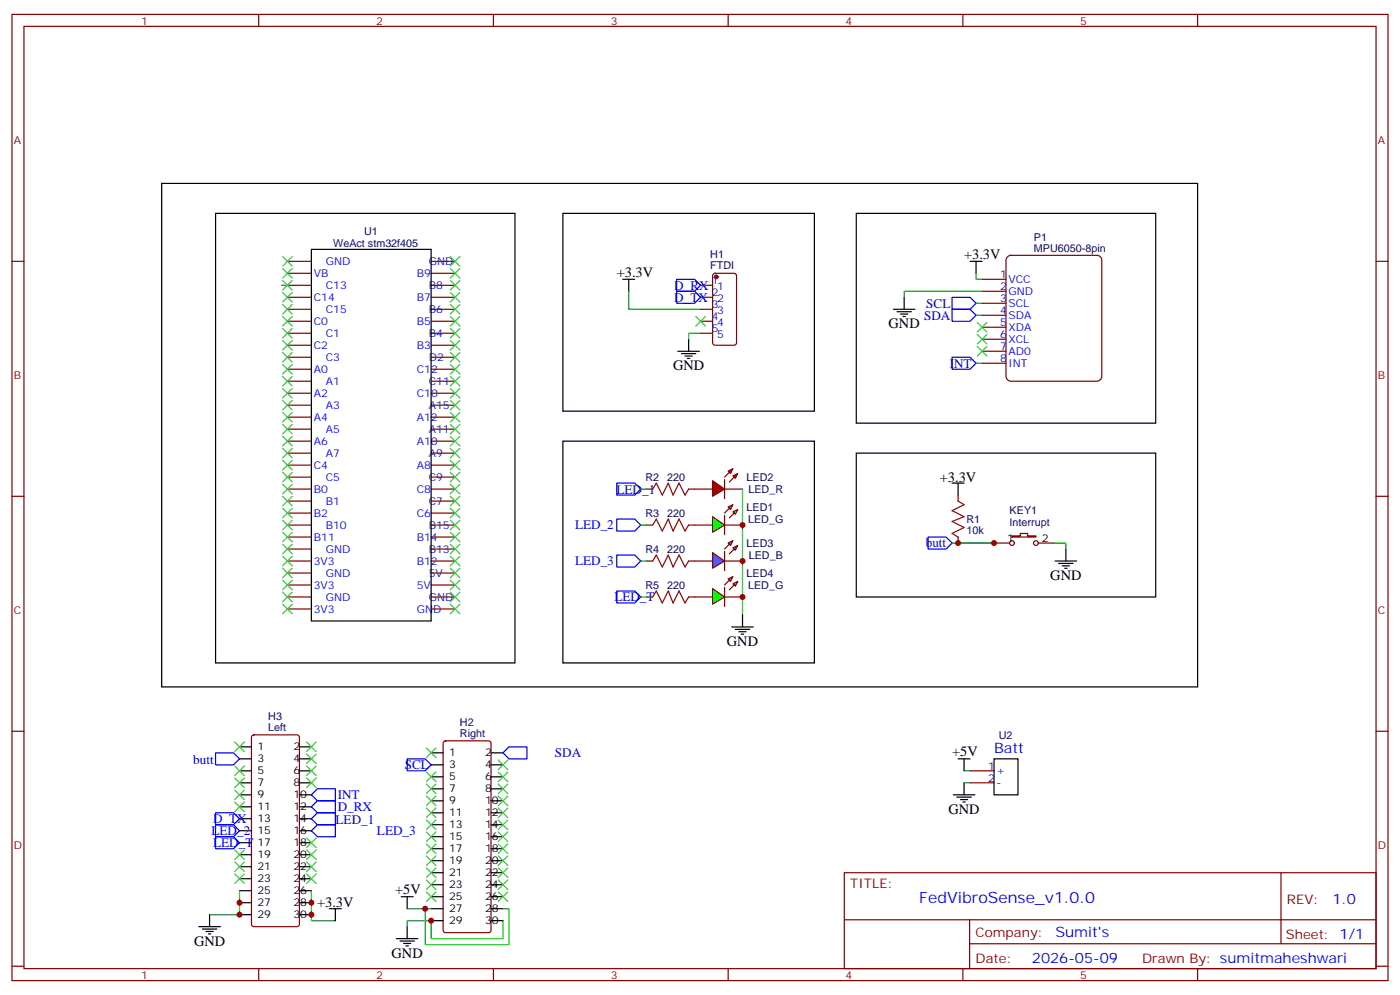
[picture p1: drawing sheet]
<svg xmlns="http://www.w3.org/2000/svg" width="412mm" height="293mm" viewBox="0 0 412 293" stroke-linecap="round" stroke-linejoin="round" font-family="sans-serif">
<g fill="none" stroke="#870000" stroke-width=".35">
<path d="M3.5 4.2h405.4v284.4h-405.4zM7.1 7.8h398.2v277.2h-398.2zM76.2 4.2v3.6M145.3 4.2v3.6M214.5 4.2v3.6M283.6 4.2v3.6M352.8 4.2v3.6M3.5 76.9h3.6M84.7 76.9h7M127 76.9h7.1M405.3 76.9h3.6M84.7 98.1h7"/>
<path d="M84.7 94.5h7M84.7 91h7M84.7 87.5h7M84.7 84h7M84.7 80.4h7M127 98.1h7.1M127 94.5h7.1M127 91h7.1M127 87.5h7.1M127 84h7.1M127 80.4h7.1M84.7 119.2h7"/>
<path d="M84.7 115.7h7M84.7 112.2h7M84.7 108.7h7M84.7 105.1h7M84.7 101.6h7M127 119.2h7.1M127 115.7h7.1M127 112.2h7.1M127 108.7h7.1M127 105.1h7.1M127 101.6h7.1M84.7 136.9h7"/>
<path d="M84.7 133.3h7M84.7 129.8h7M84.7 126.3h7M84.7 122.8h7M127 136.9h7.1M127 133.3h7.1M127 129.8h7.1M127 126.3h7.1M127 122.8h7.1M3.5 146.1h3.6M84.7 158h7M84.7 154.5h7"/>
<path d="M84.7 151h7M84.7 147.5h7M84.7 143.9h7M84.7 140.4h7M127 158h7.1M127 154.5h7.1M127 151h7.1M127 147.5h7.1M127 143.9h7.1M127 140.4h7.1M405.3 146.1h3.6M84.7 179.2h7"/>
<path d="M84.7 175.7h7M84.7 172.2h7M84.7 168.6h7M84.7 165.1h7M84.7 161.6h7M127 179.2h7.1M127 175.7h7.1M127 172.2h7.1M127 168.6h7.1M127 165.1h7.1M127 161.6h7.1M3.5 215.2h3.6"/>
<path d="M405.3 215.2h3.6M248.7 256.8h156.6v28.2h-156.6zM377.3 256.8v20.9M248.7 270.7h156.5M285.6 277.7h119.6M285.6 270.7v14.1M3.5 284.3h3.6M76.2 285v3.6M145.3 285v3.6M214.5 285v3.6M283.6 285v3.6M352.8 285v3.6"/>
<path d="M405.3 284.3h3.6"/>
</g>
<path d="M91.7 73.4h35.3v109.3h-35.3z" fill="none" stroke="#000" stroke-width=".35"/>
<path d="M296.6 75.7l1.1-.6h25.4a1.41 1.41 0 0 1 1.5 1.5v34.2a1.51 1.51 0 0 1-1.5 1.4h-25.4a1.51 1.51 0 0 1-1.4-1.4v-34.2z" fill="#fff" stroke="#800000" stroke-width=".35"/>
<g fill="none" stroke="#870000" stroke-width=".35">
<path d="M206.4 84h3.5M206.4 87.5h3.5M206.4 91h3.5M206.4 94.5h3.5M206.4 98.1h3.5M210.1 80.6l.5-.2h5.7l.6 .5 .1 20-.5 .6-5.9 .1-.6-.5-.1-20zM289.3 82.2h7M289.3 85.7h7M289.3 89.3h7M289.3 92.8h7M289.3 96.3h7M289.3 99.8h7"/>
<path d="M289.3 103.4h7M289.3 106.9h7M204.6 154.5h5.3M213.4 154.5h5.3"/>
</g>
<g fill="none" stroke="#000" stroke-width=".35">
<path d="M285.8 76.9h3.5M287.5 76.9v3.5M183.4 82.2h3.6M185.2 82.2v3.5M202.8 99.8v3.6M263.2 91h6.3M264.2 91.7h4.3M265.3 92.4h2.1M266 93.1h.7M266.3 87.5v3.5M199.7 103.4h6.3M200.7 104.1h4.3"/>
<path d="M201.8 104.8h2.1M202.5 105.5h.7"/>
</g>
<path d="M185.2 85.7v5.3h21.2M206.4 98.1h-3.6v1.7M287.5 80.4v1.8h1.8M287.5 89.3h1.8M287.5 92.8h1.8M289.3 85.7h-23v1.8M287.5 106.9h1.8" fill="none" stroke="#008700" stroke-width=".35"/>
<path d="M199.3 82.2h5.3l1.8 1.8-1.8 1.7h-5.3zM199.3 85.7h5.3l1.8 1.8-1.8 1.8h-5.3zM280.5 91h5.3l1.7 1.8-1.7 1.7h-5.3zM280.5 87.5h5.3l1.7 1.8-1.7 1.7h-5.3zM280.5 105.1h5.3l1.7 1.8-1.7 1.8h-5.3z" fill="none" stroke="#00f" stroke-width=".35"/>
<path d="M205 93.1l2.8 2.9M207.8 93.1l-2.8 2.9M287.9 94.9l2.8 2.8M287.9 98.4l2.8 2.8M290.7 94.9l-2.8 2.8M290.7 98.4l-2.8 2.8M287.9 102l2.8 2.8M290.7 102l-2.8 2.8" fill="none" stroke="#3c3" stroke-width=".35"/>
<circle cx="211" cy="81.5" r=".53" fill="#870000" stroke="#870000" stroke-width=".35"/>
<g fill="#0f0" stroke="#870000" stroke-width=".35">
<path d="M215.9 150.6l1.4-.7-.7 1.4z"/>
<path d="M214.5 149.2l1.4-.7-.7 1.4z"/>
</g>
<g fill="#870000" stroke="#870000" stroke-width=".35">
<path d="M214.8 152.4l1.5-1.4z"/>
<path d="M213.4 151l1.4-1.4z"/>
</g>
<path d="M213.4 151.7v5.6z" fill="#f00" stroke="#870000" stroke-width=".35"/>
<path d="M209.9 152l3.5 2.5-3.5 2.1z" fill="#0f0" stroke="#870000" stroke-width=".35"/>
<g fill="#f00" stroke="#870000" stroke-width=".35">
<path d="M209.9 141.5l3.5 2.4-3.5 2.2z"/>
<path d="M213.4 141.1v5.7z"/>
</g>
<g fill="#870000" stroke="#870000" stroke-width=".35">
<path d="M213.4 140.4l1.4-1.4z"/>
<path d="M214.8 141.8l1.5-1.4z"/>
</g>
<g fill="#f00" stroke="#870000" stroke-width=".35">
<path d="M214.5 138.6l1.4-.7-.7 1.4z"/>
<path d="M215.9 140.1l1.4-.8-.7 1.5z"/>
</g>
<path d="M204.6 143.9h5.3M213.4 143.9h5.3" fill="none" stroke="#870000" stroke-width=".35"/>
<path d="M209.9 162.6l3.5 2.5-3.5 2.1z" fill="#09f" stroke="#870000" stroke-width=".35"/>
<path d="M213.4 162.3v5.6z" fill="#f00" stroke="#870000" stroke-width=".35"/>
<g fill="#870000" stroke="#870000" stroke-width=".35">
<path d="M213.4 161.6l1.4-1.4z"/>
<path d="M214.8 163l1.5-1.4z"/>
</g>
<g fill="#09f" stroke="#870000" stroke-width=".35">
<path d="M214.5 159.8l1.4-.7-.7 1.4z"/>
<path d="M215.9 161.2l1.4-.7-.7 1.4z"/>
</g>
<path d="M204.6 165.1h5.3M204.6 175.7h5.3M213.4 165.1h5.3M213.4 175.7h5.3" fill="none" stroke="#870000" stroke-width=".35"/>
<g fill="#0f0" stroke="#870000" stroke-width=".35">
<path d="M215.9 171.8l1.4-.7-.7 1.4z"/>
<path d="M214.5 170.4l1.4-.7-.7 1.4z"/>
</g>
<g fill="#870000" stroke="#870000" stroke-width=".35">
<path d="M214.8 173.6l1.5-1.4z"/>
<path d="M213.4 172.2l1.4-1.5z"/>
</g>
<path d="M213.4 172.9v5.6z" fill="#f00" stroke="#870000" stroke-width=".35"/>
<path d="M209.9 173.2l3.5 2.5-3.5 2.1z" fill="#0f0" stroke="#870000" stroke-width=".35"/>
<g fill="none" stroke="#008700" stroke-width=".35">
<path d="M82.9 84h1.8M188.7 143.9h1.8M188.7 154.5h1.8M218.7 143.9v37.1M280.5 159.8h12.3M310.4 159.8h3.6v1.8M188.7 165.1h1.8M188.7 175.7h1.8M284 226.8h1.8M284 230.4h1.8M70.6 262.1v7.1h-8.9M91.7 262.1v8.8h7.1"/>
<path d="M119.9 267.4h7.1M125.2 267.4v10.6h24.7v-10.6h-1.7M148.2 270.9v5.3h-21.2v-5.3h-7.1v1.8"/>
</g>
<g fill="none" stroke="#000" stroke-width=".35">
<path d="M47.6 54h305.2v148.1h-305.2zM63.5 62.8h88.2v132.3h-88.2zM165.8 62.8h74.1v58.2h-74.1zM252.2 62.8h88.2v61.7h-88.2zM165.8 129.8h74.1v65.3h-74.1zM252.2 133.3h88.2v42.4h-88.2zM280.5 142.2h3.5M282.2 142.2v3.5M310.8 165.1h6.3M311.9 165.8h4.2M312.9 166.5h2.1M313.6 167.2h.7"/>
<path d="M314 161.6v3.5M215.5 184.5h6.4M216.6 185.2h4.2M217.7 185.9h2.1M218.4 186.6h.7M218.7 181v3.5M70.6 219.8h3.5M88.2 219.8h3.5M70.6 223.3h3.5M70.6 226.8h3.5M70.6 230.4h3.5M70.6 233.9h3.5"/>
<path d="M70.6 237.4h3.5M88.2 223.3h3.5M88.2 226.8h3.5M88.2 230.4h3.5M88.2 233.9h3.5M88.2 237.4h3.5M127 221.5h3.5M127 225.1h3.5M127 228.6h3.5M127 232.1h3.5M127 235.7h3.5M127 239.2h3.5"/>
<path d="M144.6 221.5h3.6M144.6 225.1h3.6M144.6 228.6h3.6M144.6 232.1h3.6M144.6 235.7h3.6M144.6 239.2h3.6M280.8 233.9h6.4M281.9 234.6h4.2M282.2 223.3h3.6M282.9 235.3h2.1M283.6 236h.7M284 223.3v3.5"/>
<path d="M284 230.4v3.5M292.8 223.3h7.1v10.6h-7.1zM70.6 240.9h3.5M70.6 244.5h3.5M70.6 248h3.5M70.6 251.5h3.5M70.6 255.1h3.5M70.6 258.6h3.5M88.2 240.9h3.5M88.2 244.5h3.5M88.2 248h3.5M88.2 251.5h3.5"/>
<path d="M88.2 255.1h3.5M88.2 258.6h3.5M127 242.7h3.5M127 246.2h3.5M127 249.8h3.5M127 253.3h3.5M127 256.8h3.5M144.6 242.7h3.6M144.6 246.2h3.6M144.6 249.8h3.6M144.6 253.3h3.6M144.6 256.8h3.6"/>
<path d="M58.6 272.7h6.3M59.6 273.4h4.3M60.7 274.1h2.1M61.4 274.8h.7M61.7 269.2v3.5M70.6 262.1h3.5M70.6 265.6h3.5M70.6 269.2h3.5M88.2 262.1h3.5M88.2 265.6h3.5M88.2 269.2h3.5M97 267.4h3.5"/>
<path d="M98.8 267.4v3.5M116.8 276.2h6.3M117.8 276.9h4.3M118.2 263.9h3.5M118.9 277.6h2.1M119.6 278.3h.7M119.9 263.9v3.5M119.9 272.7v3.5M127 260.3h3.5M127 263.9h3.5M127 267.4h3.5M127 270.9h3.5"/>
<path d="M144.6 260.3h3.6M144.6 263.9h3.6M144.6 267.4h3.6M144.6 270.9h3.6"/>
</g>
<g fill="none" stroke="#00f" stroke-width=".35">
<path d="M181.7 152.8h5.3l1.7 1.7-1.7 1.8h-5.3zM181.7 142.2h5.3l1.7 1.7-1.7 1.8h-5.3zM273.4 158h5.3l1.8 1.8-1.8 1.8h-5.3zM181.7 173.9h5.3l1.7 1.8-1.7 1.7h-5.3zM181.7 163.3h5.3l1.7 1.8-1.7 1.8h-5.3zM149.9 219.8h5.3v3.5h-5.3l-1.7-1.8zM63.5 221.5h5.3l1.8 1.8-1.8 1.8h-5.3zM63.5 239.2h5.3l1.8 1.7-1.8 1.8h-5.3zM93.5 232.1h5.3v3.6h-5.3l-1.8-1.8zM93.5 235.7h5.3v3.5h-5.3l-1.8-1.8zM93.5 239.2h5.3v3.5h-5.3l-1.8-1.8zM119.9 223.3h5.3l1.8 1.8-1.8 1.7h-5.3z"/>
<path d="M63.5 242.7h5.3l1.8 1.8-1.8 1.7h-5.3zM63.5 246.2h5.3l1.8 1.8-1.8 1.8h-5.3zM93.5 242.7h5.3v3.5h-5.3l-1.8-1.7z"/>
</g>
<g fill="none" stroke="#870000" stroke-width=".35">
<path d="M190.5 143.9h1.8M190.5 154.5h1.8M202.8 143.9h1.8M202.8 154.5h1.8M282.2 145.7v1.8M282.2 158v1.8M292.8 159.8h4.6M298.1 157.7h2.5v-.7h2.1v.7h2.5v.3h-7.1zM305.9 159.8h4.5M190.5 165.1h1.8M190.5 175.7h1.8M202.8 165.1h1.8"/>
<path d="M202.8 175.7h1.8M74.3 216.5l.5-.2h12.7l.6 .4 .1 55.3-.5 .6-12.9 .1-.7-.5v-55.2zM130.8 218.2l.4-.2h12.7l.7 .4v55.4l-.4 .6-13 .1-.6-.5-.1-55.3zM285.8 226.8h7M285.8 230.4h7"/>
<circle cx="298.1" cy="159.8" r=".71"/>
<circle cx="305.2" cy="159.8" r=".71"/>
</g>
<path d="M192.3 143.9l1-1.7 1.8 3.5 1.7-3.5 1.5 3.5 1.7-3.5 1.8 3.5 1-1.8M192.3 154.5l1-1.7 1.8 3.5 1.7-3.5 1.5 3.5 1.7-3.5 1.8 3.5 1-1.8M282.2 147.5l1.8 1-3.5 1.8 3.5 1.7-3.5 1.5 3.5 1.7-3.5 1.8 1.7 1M192.3 165.1l1-1.8 1.8 3.6 1.7-3.6 1.5 3.6 1.7-3.6 1.8 3.6 1-1.8M192.3 175.7l1-1.8 1.8 3.5 1.7-3.5 1.5 3.5 1.7-3.5 1.8 3.5 1-1.7" fill="none" stroke="#a10000" stroke-width=".35"/>
<g fill="none" stroke="#3c3" stroke-width=".35">
<path d="M83.3 79l2.8 2.8M83.3 75.5l2.8 2.8M86.1 79l-2.8 2.8M86.1 75.5l-2.8 2.8M132.6 75.5l2.9 2.8M132.6 79l2.9 2.8M135.5 75.5l-2.9 2.8M135.5 79l-2.9 2.8M83.3 86.1l2.8 2.8M83.3 89.6l2.8 2.8M83.3 93.1l2.8 2.9M83.3 96.7l2.8 2.8"/>
<path d="M83.3 82.6l2.8 2.8M86.1 86.1l-2.8 2.8M86.1 89.6l-2.8 2.8M86.1 93.1l-2.8 2.9M86.1 96.7l-2.8 2.8M86.1 82.6l-2.8 2.8M132.6 96.7l2.9 2.8M132.6 93.1l2.9 2.9M132.6 89.6l2.9 2.8M132.6 86.1l2.9 2.8M132.6 82.6l2.9 2.8M135.5 86.1l-2.9 2.8"/>
<path d="M135.5 89.6l-2.9 2.8M135.5 93.1l-2.9 2.9M135.5 96.7l-2.9 2.8M135.5 82.6l-2.9 2.8M83.3 100.2l2.8 2.8M83.3 103.7l2.8 2.8M83.3 110.8l2.8 2.8M83.3 107.2l2.8 2.9M83.3 114.3l2.8 2.8M83.3 117.8l2.8 2.9M86.1 100.2l-2.8 2.8M86.1 103.7l-2.8 2.8"/>
<path d="M86.1 110.8l-2.8 2.8M86.1 107.2l-2.8 2.9M86.1 114.3l-2.8 2.8M86.1 117.8l-2.8 2.9M132.6 117.8l2.9 2.9M132.6 114.3l2.9 2.8M132.6 110.8l2.9 2.8M132.6 107.2l2.9 2.9M132.6 103.7l2.9 2.8M132.6 100.2l2.9 2.8M135.5 100.2l-2.9 2.8M135.5 110.8l-2.9 2.8"/>
<path d="M135.5 114.3l-2.9 2.8M135.5 117.8l-2.9 2.9M135.5 107.2l-2.9 2.9M135.5 103.7l-2.9 2.8M83.3 135.5l2.8 2.8M83.3 139l2.8 2.8M83.3 121.4l2.8 2.8M83.3 124.9l2.8 2.8M83.3 128.4l2.8 2.8M83.3 131.9l2.8 2.9M86.1 135.5l-2.8 2.8M86.1 139l-2.8 2.8"/>
<path d="M86.1 124.9l-2.8 2.8M86.1 131.9l-2.8 2.9M86.1 121.4l-2.8 2.8M86.1 128.4l-2.8 2.8M132.6 139l2.9 2.8M132.6 135.5l2.9 2.8M132.6 131.9l2.9 2.9M132.6 128.4l2.9 2.8M132.6 124.9l2.9 2.8M132.6 121.4l2.9 2.8M135.5 128.4l-2.9 2.8M135.5 139l-2.9 2.8"/>
<path d="M135.5 135.5l-2.9 2.8M135.5 131.9l-2.9 2.9M135.5 124.9l-2.9 2.8M135.5 121.4l-2.9 2.8M83.3 142.5l2.8 2.8M83.3 146.1l2.8 2.8M83.3 149.6l2.8 2.8M83.3 153.1l2.8 2.8M83.3 156.6l2.8 2.9M86.1 142.5l-2.8 2.8M86.1 146.1l-2.8 2.8M86.1 149.6l-2.8 2.8"/>
<path d="M86.1 153.1l-2.8 2.8M86.1 156.6l-2.8 2.9M132.6 156.6l2.9 2.9M132.6 153.1l2.9 2.8M132.6 149.6l2.9 2.8M132.6 146.1l2.9 2.8M132.6 142.5l2.9 2.8M135.5 156.6l-2.9 2.9M135.5 153.1l-2.9 2.8M135.5 149.6l-2.9 2.8M135.5 146.1l-2.9 2.8M135.5 142.5l-2.9 2.8"/>
<path d="M83.3 160.2l2.8 2.8M83.3 163.7l2.8 2.8M83.3 167.2l2.8 2.8M83.3 177.8l2.8 2.8M83.3 170.7l2.8 2.9M83.3 174.3l2.8 2.8M86.1 160.2l-2.8 2.8M86.1 163.7l-2.8 2.8M86.1 167.2l-2.8 2.8M86.1 177.8l-2.8 2.8M86.1 174.3l-2.8 2.8M86.1 170.7l-2.8 2.9"/>
<path d="M132.6 163.7l2.9 2.8M132.6 160.2l2.9 2.8M132.6 167.2l2.9 2.8M132.6 170.7l2.9 2.9M132.6 174.3l2.9 2.8M132.6 177.8l2.9 2.8M135.5 163.7l-2.9 2.8M135.5 160.2l-2.9 2.8M135.5 167.2l-2.9 2.8M135.5 170.7l-2.9 2.9M135.5 174.3l-2.9 2.8M135.5 177.8l-2.9 2.8"/>
<path d="M69.1 218.4l2.9 2.8M72 218.4l-2.9 2.8M90.3 218.4l2.8 2.8M93.1 218.4l-2.8 2.8M69.1 225.4l2.9 2.8M69.1 229l2.9 2.8M69.1 236l2.9 2.8M69.1 232.5l2.9 2.8M72 225.4l-2.9 2.8M72 229l-2.9 2.8M72 236l-2.9 2.8M72 232.5l-2.9 2.8"/>
<path d="M90.3 221.9l2.8 2.8M90.3 229l2.8 2.8M90.3 225.4l2.8 2.8M93.1 221.9l-2.8 2.8M93.1 229l-2.8 2.8M93.1 225.4l-2.8 2.8M125.6 220.1l2.8 2.9M125.6 237.8l2.8 2.8M125.6 234.2l2.8 2.9M125.6 230.7l2.8 2.8M125.6 227.2l2.8 2.8M128.4 220.1l-2.8 2.9"/>
<path d="M128.4 237.8l-2.8 2.8M128.4 234.2l-2.8 2.9M128.4 230.7l-2.8 2.8M128.4 227.2l-2.8 2.8M146.8 227.2l2.8 2.8M146.8 230.7l2.8 2.8M146.8 234.2l2.8 2.9M146.8 237.8l2.8 2.8M146.8 223.7l2.8 2.8M149.6 227.2l-2.8 2.8M149.6 230.7l-2.8 2.8M149.6 234.2l-2.8 2.9"/>
<path d="M149.6 237.8l-2.8 2.8M149.6 223.7l-2.8 2.8M69.1 250.1l2.9 2.8M69.1 253.6l2.9 2.9M69.1 257.2l2.9 2.8M72 250.1l-2.9 2.8M72 253.6l-2.9 2.9M72 257.2l-2.9 2.8M90.3 246.6l2.8 2.8M90.3 250.1l2.8 2.8M90.3 253.6l2.8 2.9M90.3 257.2l2.8 2.8"/>
<path d="M93.1 246.6l-2.8 2.8M93.1 253.6l-2.8 2.9M93.1 257.2l-2.8 2.8M93.1 250.1l-2.8 2.8M125.6 258.9l2.8 2.9M125.6 255.4l2.8 2.8M125.6 251.9l2.8 2.8M125.6 248.4l2.8 2.8M125.6 244.8l2.8 2.8M125.6 241.3l2.8 2.8M128.4 251.9l-2.8 2.8M128.4 255.4l-2.8 2.8"/>
<path d="M128.4 258.9l-2.8 2.9M128.4 248.4l-2.8 2.8M128.4 244.8l-2.8 2.8M128.4 241.3l-2.8 2.8M146.8 241.3l2.8 2.8M146.8 244.8l2.8 2.8M146.8 248.4l2.8 2.8M146.8 251.9l2.8 2.8M146.8 255.4l2.8 2.8M146.8 258.9l2.8 2.9M149.6 241.3l-2.8 2.8M149.6 244.8l-2.8 2.8"/>
<path d="M149.6 248.4l-2.8 2.8M149.6 251.9l-2.8 2.8M149.6 255.4l-2.8 2.8M149.6 258.9l-2.8 2.9M125.6 262.5l2.8 2.8M128.4 262.5l-2.8 2.8M146.8 262.5l2.8 2.8M149.6 262.5l-2.8 2.8"/>
</g>
<g fill="#c00">
<circle cx="218.7" cy="154.5" r=".88"/>
<circle cx="218.7" cy="165.1" r=".88"/>
<circle cx="218.7" cy="175.7" r=".88"/>
<circle cx="91.7" cy="265.6" r=".88"/>
<circle cx="91.7" cy="269.2" r=".88"/>
<circle cx="70.6" cy="265.6" r=".88"/>
<circle cx="70.6" cy="269.2" r=".88"/>
<circle cx="282.2" cy="159.8" r=".88"/>
<circle cx="292.8" cy="159.8" r=".88"/>
<circle cx="127" cy="270.9" r=".88"/>
<circle cx="125.2" cy="267.4" r=".88"/>
</g>
<text font-size="4.6" fill="#00f" x="270.8" y="265.8">FedVibroSense_v1.0.0</text>
<g font-size="4.2">
<text x="284" y="76.2">+3.3V</text>
<text x="181.7" y="81.5">+3.3V</text>
<text x="261.8" y="96.7">GND</text>
<text x="198.3" y="109">GND</text>
<text x="276.9" y="141.8">+3.3V</text>
<text x="309.4" y="170.7">GND</text>
<text x="214.1" y="190.1">GND</text>
<text x="280.5" y="222.6">+5V</text>
<text x="279.4" y="239.5">GND</text>
<text x="116.4" y="263.2">+5V</text>
<text x="93.4" y="267">+3.3V</text>
<text x="57.1" y="278.3">GND</text>
<text x="115.4" y="281.9">GND</text>
</g>
<g font-size="4.2" fill="#00f">
<text x="292.8" y="221.5">Batt</text>
<text x="392.5" y="266.1">1.0</text>
<text x="310.9" y="275.6">Sumit's</text>
<text x="304" y="283.4">2026-05-09</text>
</g>
<g font-size="3.9" fill="#00f">
<text x="198.6" y="85.3">D_RX</text>
<text x="198.6" y="88.9">D_TX</text>
<text x="272.2" y="94.2">SDA</text>
<text x="272.9" y="90.7">SCL</text>
<text x="279.8" y="108.3">INT</text>
<text x="181.6" y="145.3">LED_1</text>
<text x="169.4" y="155.8">LED_2</text>
<text x="272.7" y="161.1">butt</text>
<text x="169.4" y="166.4">LED_3</text>
<text x="181" y="177">LED_T</text>
<text x="56.9" y="224.7">butt</text>
<text x="119.2" y="226.2">SCL</text>
<text x="163.5" y="222.9">SDA</text>
<text x="99.5" y="235.3">INT</text>
<text x="99.5" y="238.8">D_RX</text>
<text x="62.3" y="245.7">LED_2</text>
<text x="62.8" y="242.1">D_TX</text>
<text x="98.9" y="242.3">LED_1</text>
<text x="111" y="245.7">LED_3</text>
<text x="62.8" y="249.2">LED_T</text>
</g>
<g font-size="3.9" fill="#800">
<text x="250.5" y="261.4">TITLE:</text>
<text x="379.1" y="266.1">REV:</text>
<text x="287.4" y="275.6">Company:</text>
<text x="378.7" y="276.2">Sheet: 1/1</text>
<text x="287.4" y="283.3">Date:</text>
<text x="336.4" y="283.4">Drawn By: sumitmaheshwari</text>
</g>
<g font-size="3.2" fill="#800">
<text x="41.6" y="7.2">1</text>
<text x="110.8" y="7.2">2</text>
<text x="179.9" y="7.2">3</text>
<text x="249.1" y="7.2">4</text>
<text x="318.2" y="7.2">5</text>
<text x="4.1" y="42.3">A</text>
<text x="405.9" y="42.3">A</text>
<text x="4.1" y="111.5">B</text>
<text x="405.9" y="111.5">B</text>
<text x="4.1" y="180.6">C</text>
<text x="405.9" y="180.6">C</text>
<text x="4.1" y="249.8">D</text>
<text x="405.9" y="249.8">D</text>
<text x="41.6" y="288">1</text>
<text x="110.8" y="288">2</text>
<text x="179.9" y="288">3</text>
<text x="249.1" y="288">4</text>
<text x="318.2" y="288">5</text>
</g>
<g font-size="3.2" fill="#000080">
<text x="107.3" y="69">U1</text>
<text x="304.5" y="70.9">P1</text>
<text x="98.2" y="72.7">WeAct stm32f405</text>
<text x="209.2" y="75.8">H1</text>
<text x="304.5" y="74.1">MPU6050-8pin</text>
<text x="209.2" y="79">FTDI</text>
<text x="190.2" y="141.5">R2</text>
<text x="196.6" y="141.5">220</text>
<text x="219.9" y="141.6">LED2</text>
<text x="220.5" y="145.1">LED_R</text>
<text x="190.2" y="152.1">R3</text>
<text x="196.6" y="152.1">220</text>
<text x="219.9" y="150.4">LED1</text>
<text x="220.4" y="153.9">LED_G</text>
<text x="284.7" y="153.9">R1</text>
<text x="297.4" y="154.7">Interrupt</text>
<text x="297.4" y="151.4">KEY1</text>
<text x="219.9" y="161">LED3</text>
<text x="284.7" y="157.1">10k</text>
<text x="190.2" y="162.7">R4</text>
<text x="196.6" y="162.7">220</text>
<text x="220.6" y="164.5">LED_B</text>
<text x="190.2" y="173.3">R5</text>
<text x="196.6" y="173.3">220</text>
<text x="219.9" y="169.8">LED4</text>
<text x="220.4" y="173.3">LED_G</text>
<text x="79" y="215.2">Left</text>
<text x="79" y="212">H3</text>
<text x="135.5" y="213.8">H2</text>
<text x="135.5" y="217">Right</text>
<text x="294.2" y="217.4">U2</text>
</g>
<g font-size="3.2" fill="#00f">
<text x="96" y="78">GND</text>
<text x="126.3" y="78">GND</text>
<text x="92.4" y="81.5">VB</text>
<text x="122.8" y="81.5">B9</text>
<text x="209.7" y="83.6">1</text>
<text x="294.6" y="81.8">1</text>
<text x="297" y="83.3">VCC</text>
<text x="92.4" y="88.5">C14</text>
<text x="96" y="85">C13</text>
<text x="122.8" y="88.5">B7</text>
<text x="126.3" y="85">B8</text>
<text x="209.7" y="87.1">2</text>
<text x="211.2" y="85.4">1</text>
<text x="211.2" y="88.9">2</text>
<text x="294.6" y="85.4">2</text>
<text x="294.6" y="88.9">3</text>
<text x="297" y="86.8">GND</text>
<text x="92.4" y="95.6">C0</text>
<text x="96" y="92.1">C15</text>
<text x="122.8" y="95.6">B5</text>
<text x="126.3" y="92.1">B6</text>
<text x="209.7" y="90.7">3</text>
<text x="209.7" y="94.2">4</text>
<text x="211.2" y="92.4">3</text>
<text x="211.2" y="96">4</text>
<text x="294.6" y="92.4">4</text>
<text x="294.6" y="96">5</text>
<text x="297" y="93.8">SDA</text>
<text x="297" y="90.3">SCL</text>
<text x="96" y="99.1">C1</text>
<text x="126.3" y="99.1">B4</text>
<text x="209.7" y="97.7">5</text>
<text x="211.2" y="99.5">5</text>
<text x="294.6" y="99.5">6</text>
<text x="297" y="97.4">XDA</text>
<text x="297" y="100.9">XCL</text>
<text x="92.4" y="102.7">C2</text>
<text x="96" y="106.2">C3</text>
<text x="122.8" y="102.7">B3</text>
<text x="126.3" y="106.2">D2</text>
<text x="294.6" y="103">7</text>
<text x="294.6" y="106.5">8</text>
<text x="297" y="104.4">AD0</text>
<text x="297" y="108">INT</text>
<text x="92.4" y="109.7">A0</text>
<text x="96" y="113.2">A1</text>
<text x="122.8" y="109.7">C12</text>
<text x="126.3" y="113.2">C11</text>
<text x="92.4" y="116.8">A2</text>
<text x="122.8" y="116.8">C10</text>
<text x="92.4" y="123.8">A4</text>
<text x="96" y="120.3">A3</text>
<text x="122.8" y="123.8">A12</text>
<text x="126.3" y="120.3">A15</text>
<text x="92.4" y="130.9">A6</text>
<text x="96" y="127.4">A5</text>
<text x="122.8" y="130.9">A10</text>
<text x="126.3" y="127.4">A11</text>
<text x="92.4" y="137.9">C4</text>
<text x="96" y="134.4">A7</text>
<text x="122.8" y="137.9">A8</text>
<text x="126.3" y="134.4">A9</text>
<text x="96" y="141.5">C5</text>
<text x="126.3" y="141.5">C9</text>
<text x="92.4" y="145">B0</text>
<text x="96" y="148.5">B1</text>
<text x="122.8" y="145">C8</text>
<text x="126.3" y="148.5">C7</text>
<text x="92.4" y="152">B2</text>
<text x="96" y="155.6">B10</text>
<text x="122.8" y="152">C6</text>
<text x="126.3" y="155.6">B15</text>
<text x="92.4" y="159.1">B11</text>
<text x="122.8" y="159.1">B14</text>
<text x="92.4" y="166.2">3V3</text>
<text x="96" y="162.6">GND</text>
<text x="122.8" y="166.2">B12</text>
<text x="126.3" y="162.6">B13</text>
<text x="92.4" y="173.2">3V3</text>
<text x="96" y="169.7">GND</text>
<text x="122.8" y="173.2">5V</text>
<text x="126.3" y="169.7">5V</text>
<text x="96" y="176.7">GND</text>
<text x="126.3" y="176.7">GND</text>
<text x="92.4" y="180.3">3V3</text>
<text x="122.8" y="180.3">GND</text>
<text x="291" y="226.5">1</text>
<text x="293.5" y="227.9">+</text>
<text x="291" y="230">2</text>
<text x="293.5" y="231.4">-</text>
</g>
<g font-size="3.2">
<text x="296.7" y="159.5">1</text>
<text x="306.9" y="159.5">2</text>
<text x="75.8" y="220.8">1</text>
<text x="86.4" y="220.8">2</text>
<text x="75.8" y="224.4">3</text>
<text x="75.8" y="227.9">5</text>
<text x="86.4" y="224.4">4</text>
<text x="86.4" y="227.9">6</text>
<text x="132.3" y="222.6">1</text>
<text x="132.3" y="226.1">3</text>
<text x="142.9" y="222.6">2</text>
<text x="142.9" y="226.1">4</text>
<text x="75.8" y="231.4">7</text>
<text x="86.4" y="231.4">8</text>
<text x="132.3" y="229.7">5</text>
<text x="132.3" y="233.2">7</text>
<text x="142.9" y="229.7">6</text>
<text x="142.9" y="233.2">8</text>
<text x="75.8" y="234.9">9</text>
<text x="75.8" y="238.5">11</text>
<text x="86.4" y="234.9">10</text>
<text x="86.4" y="238.5">12</text>
<text x="132.3" y="236.7">9</text>
<text x="142.9" y="236.7">10</text>
<text x="75.8" y="242">13</text>
<text x="75.8" y="245.5">15</text>
<text x="86.4" y="242">14</text>
<text x="86.4" y="245.5">16</text>
<text x="132.3" y="240.2">11</text>
<text x="132.3" y="243.8">13</text>
<text x="142.9" y="240.2">12</text>
<text x="142.9" y="243.8">14</text>
<text x="75.8" y="249.1">17</text>
<text x="86.4" y="249.1">18</text>
<text x="132.3" y="247.3">15</text>
<text x="132.3" y="250.8">17</text>
<text x="142.9" y="247.3">16</text>
<text x="142.9" y="250.8">18</text>
<text x="75.8" y="252.6">19</text>
<text x="75.8" y="256.1">21</text>
<text x="86.4" y="252.6">20</text>
<text x="86.4" y="256.1">22</text>
<text x="132.3" y="254.4">19</text>
<text x="132.3" y="257.9">21</text>
<text x="142.9" y="254.4">20</text>
<text x="142.9" y="257.9">22</text>
<text x="75.8" y="259.6">23</text>
<text x="75.8" y="263.2">25</text>
<text x="86.4" y="259.6">24</text>
<text x="86.4" y="263.2">26</text>
<text x="132.3" y="261.4">23</text>
<text x="142.9" y="261.4">24</text>
<text x="75.8" y="266.7">27</text>
<text x="86.4" y="266.7">28</text>
<text x="132.3" y="264.9">25</text>
<text x="132.3" y="268.5">27</text>
<text x="142.9" y="264.9">26</text>
<text x="142.9" y="268.5">28</text>
<text x="75.8" y="270.2">29</text>
<text x="86.4" y="270.2">30</text>
<text x="132.3" y="272">29</text>
<text x="142.9" y="272">30</text>
</g>
</svg>
